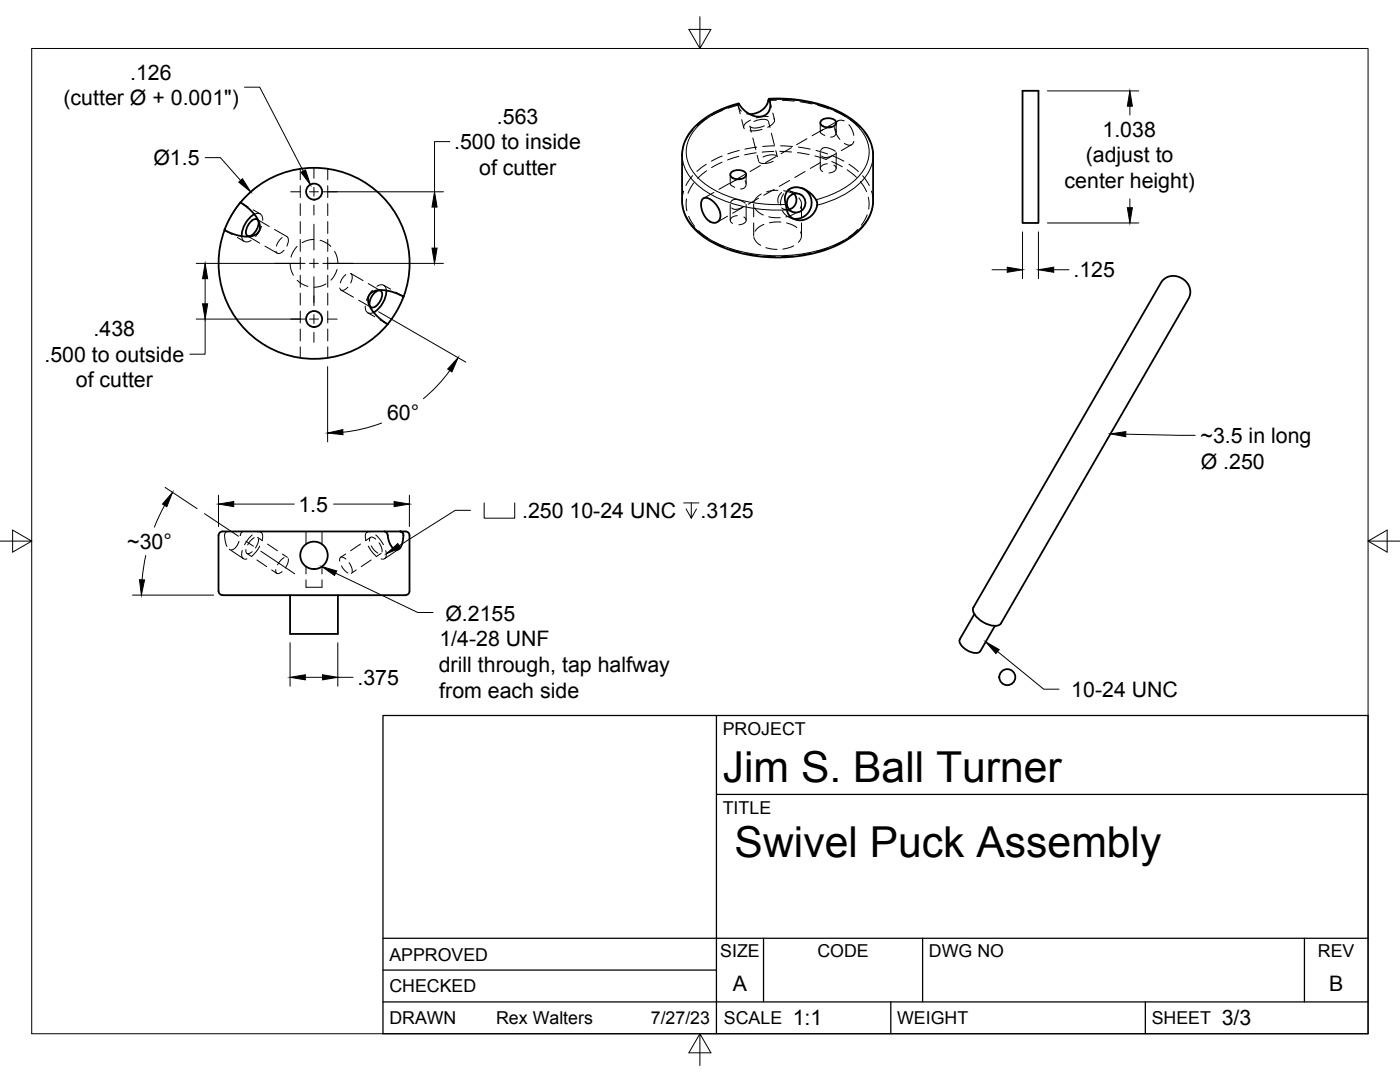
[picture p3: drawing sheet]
<svg xmlns="http://www.w3.org/2000/svg" width="279mm" height="216mm" viewBox="0 0 279 216" stroke-linecap="round" stroke-linejoin="round" font-family="sans-serif">
<!-- layer: Visible -->
<g fill="none" stroke="#000" stroke-width=".36">
<path d="M153.5 19.7h3.4l2.8 .3 3.1 .6 3.1 1 2.3 1.1 2.3 1.5 1.8 1.8 1.3 2.1 .5 1.3 .1 1.3v9.7l-.2 1.6-.9 1.9-.8 1.2-1 1.1-1.7 1.3-2.8 1.6-3.8 1.3-4.6 .8-3.9 .2-4.3-.4-3.7-.8-3.6-1.5-3.2-2-1.1-1-1.1-1.4-1.1-2.2-.3-1.7v-9.8l.3-1.4 .4-1.3 .8-1.3 .9-1.1 2.3-2 3.2-1.7 3.4-1.1a5.3 5.3 0 0 0 4.3 2.6 2.44 2.44 0 0 0 1.8-3.5h-.1l-.3 1.1-1 1-1.2 .7-1.3 .2M204.1 18.1h3.1v26.4h-3.1zM140.3 39.7l.6-.2 .8 .2 1.3 1.3 .6 1 .2 .9-.1 .8-.4 .5-.6 .3-.8-.2-.6-.3-.6-.7-.5-1.1-.3-1 .1-.9zM145.9 34.4a2.08 2.08 0 0 1 3 .3 1.38 1.38 0 0 1-1.8 1.1 1.22 1.22 0 0 1-1.3-1.1zM147.8 35.7l-.4 .1M157.2 38.1a3.1 3.1 0 0 1 4.1 .1l1 .9 .6 .9 .2 .5-.1 .7-.4 .9-.5 .8-.8 .6-1.4 .5-.9-.1-.7-.3-.6-.4-.4-.6-.5-1.7a2.98 2.98 0 0 1 .4-2.8zM158.5 38.6a1.95 1.95 0 0 1-1 3.2M159.9 37.5a3.2 3.2 0 0 1 2 3.8 3.2 3.2 0 0 1-3.5 2.3M163.9 24.1a2.08 2.08 0 0 1 3 .3 1.38 1.38 0 0 1-1.8 1 1.22 1.22 0 0 1-1.4-1zM165.8 25.4h-.4M44.8 45.9a19.1 19.1 0 0 0 8.4 23.2 19.1 19.1 0 0 0 24.2-4.4M47.9 40.4l.5 .2a9.4 9.4 0 0 1 3.4 3.9 1.99 1.99 0 0 1-2.1 2.7 11.1 11.1 0 0 1-4.5-1.1l-.4-.3 .5-1.2 1.1-2.1z"/>
<path d="M48 40.4a19.1 19.1 0 0 1 24.2-4.4 19.1 19.1 0 0 1 8.3 23.2M50 44.3a.93 .93 0 0 1 1.5-.2 2.81 2.81 0 0 1-1.9 3 .86 .86 0 0 1-.5-1.2l.3-.8zM50.8 42.7a5.4 5.4 0 0 0-2.6 4.4M74.7 58.5a.93 .93 0 0 1 1.5-.2 2.81 2.81 0 0 1-1.9 3.1 .86 .86 0 0 1-.5-1.2l.3-.9zM77.1 57.9a5.4 5.4 0 0 1-2.5 4.4M80.5 59.2l-1.4 2.9-1.7 2.6M80.5 59.2l-.4-.2a10.5 10.5 0 0 0-5-1 1.99 1.99 0 0 0-1.3 3.1 9.8 9.8 0 0 0 3.2 3.4l.4 .2M232.1 55.9l.9-.6 .9-.2 1.1 .1 1.1 .5 .9 .8 .4 .8 .2 1.1-.3 .9-37.5 65.1a2.39 2.39 0 0 1-2.9 .1 4.1 4.1 0 0 1-2.7-3zM43.6 106.8v11.2a1.16 1.16 0 0 0 1.5 .8h34.3a3.2 3.2 0 0 0 2.1-.3l.2-.5v-11.2M43.6 106.8a1.15 1.15 0 0 1 1.5-.8h31.7l.5 .5 .2 1.1 .5 1.3 .7 .7 .5 .1 .5-.1 .3-.4 .4-1.4 .1-1.3-.3-.3-.4-.2a1.81 1.81 0 0 1 1.9 .5v.3M57.9 118.8v7.7h9.5v-7.7M76.7 106h3.1"/>
<path d="M194.5 122.5l-2.9 5.1a2.11 2.11 0 0 0 1.4 2.2 2.11 2.11 0 0 0 2.6 .1l2.9-5"/>
<circle cx="62.7" cy="38.2" r="1.6"/>
<circle cx="158.9" cy="40.5" r="1.88"/>
<circle cx="62.7" cy="63.7" r="1.6"/>
<circle cx="62.7" cy="110.8" r="2.74"/>
<circle cx="201" cy="135.1" r="1.6"/>
</g>
<!-- layer: Hidden -->
<g fill="none" stroke="#000" stroke-width=".2">
<path d="M59.9 33.7v2.2M59.9 37.1v2.3M65.4 33.7v2.2M65.4 37.1v2.3M142.5 38.4l-2.1 1.2M145.6 36.6l-2.1 1.2M145.7 34.9v1.8M147.3 21.1l.4 1.6M147.3 20.7l.1 .7 .5 .8M147.4 35.8l-1.1 .4-.6 .5 .1 .2 .8 .5M148 23.9l.4 1.5M148.7 34.8l-2.1 1.2"/>
<path d="M148.7 36.1l.2 .5-.1 .6-.5 .4-.5 .1M148.9 34.9v1.8M149 22.7l.6 .1M149.6 25.1l.3 1.3M149.8 24l-1.2 .8a.59 .59 0 0 0-.1 .9M150.2 27.5l.6 2.3M151.1 31l.3 1.2M151.4 39.6l-2.1 1.1M151.7 33l-2 1.2M151.9 38.7l-.8 .6-.6 1.1M152.1 25.8l-1.1 .3h-1.3M152.5 25.1a2.95 2.95 0 0 1-2.8 .2"/>
<path d="M153.3 24.1a2.86 2.86 0 0 0-2.8 .1M153.3 23.3h-1.1l-1.3 .2M153.4 24.2l.3 1.2M153.6 20.1l.3 1.3M153.9 26.6l.6 2.3M154.2 22.6l.4 1.3M154.3 32.2a3.1 3.1 0 0 1-2.8 .2M154.4 23.7l.1 .1a1.14 1.14 0 0 1-.7 1.3l-.6 .3M154.5 37.8l-2.1 1.2M154.8 30.1l.3 1.2M154.9 31.3l-2.1 1.1M155.1 31.2a2.83 2.83 0 0 0-2.8 .1"/>
<path d="M155.3 38l-2.3 .3M156 38.4a1.92 1.92 0 0 0-.7 2.1M156.4 38.7l-.6 1.3v.9M156.4 38.1l1.2 .2 1 .5M157.1 38l.8 .2 .6 .5M157.6 36l-2.1 1.2M157.7 38.1l1.8 .6M157.9 29.5l-2 1.2M159.4 39.5l.2 .2a1.61 1.61 0 0 1 .1 1.9M159.9 37.5h.1M159.9 37.5a2.91 2.91 0 0 0-2.7 .4M160.7 34.2l-2.1 1.2"/>
<path d="M161 27.7l-2 1.2M163.7 24.5v1.9M163.7 30.4v3.2M163.8 32.4l-2.1 1.2M163.8 30l.4-.4 .6-.2 1 .3 .9 .5M164.1 25.9l-2 1.2M165.1 32.7a1.16 1.16 0 0 0-1.4 1.1l.5 .4M165.4 25.4l-.9 .4-.8 .5 .3 .4 .6 .3M166.2 31l-1.3 .4h-.5l-.4-.2M166.4 33a.73 .73 0 0 1 .5 .8 .73 .73 0 0 1-.8 .6l-.7 .1M166.6 25.4l.2 1.2 .8 1.2M166.7 25.7l.2 .5-.1 .7-.5 .4h-.5"/>
<path d="M166.9 24.5v1.9M166.9 30.4v3.2M166.9 30.6l-2.1 1.2M167.2 24.1l-2 1.2M168.5 24.1l-.5-.1-.7 .1-.4 .3-.3 .6M169.4 24.9l.7 1 .3 1.1M169.9 28.9l-2 1.2M170.4 28.2l-.2 .4-.4 .4-.7-.1-.6-.3M45 46l1.3 .8M47.4 47.4l1.3 .8M48.2 40.5l1.3 .8M48.2 47.1a1.07 1.07 0 0 0 .7 1.1 1.07 1.07 0 0 0 1.2-.2"/>
<path d="M49.4 47.1l2.4 1.4M50.5 41.9l1.4 .8M50.8 42.8a1.08 1.08 0 0 1 1.3-.1 1.08 1.08 0 0 1 .3 1.3M51.3 43.8l2.4 1.4M52.2 45.1l-.5 1.1-.7 1M52.9 49.1l2.4 1.4M54.8 45.8l2.5 1.4M56.3 47.4l-.7 .8-.4 .9M56.7 50a1.05 1.05 0 0 1-1.5 .4l-.1-.3M57.2 47.2a1.51 1.51 0 0 1 .1 1.9M57.9 52.6a4.7 4.7 0 0 0 .6 2.3M59.3 49.2l-.8 1-.4 1.1"/>
<path d="M59.3 55.9a4.9 4.9 0 0 0 2.1 1.3M59.9 40.6v2.4M59.9 44.2v2.4M59.9 47.8v2.4M59.9 51.4v2.3M59.9 54.9v2.4M59.9 58.5v2.4M62.7 47.8a4.7 4.7 0 0 0-2.4 .6M63.9 47.9a5 5 0 0 1 2.1 1.3M65.1 56.7h-.1a4.7 4.7 0 0 1-2.3 .6M65.4 40.6v2.4M65.4 44.2v2.4"/>
<path d="M65.4 47.8v2.4M65.4 51.4v2.3M65.4 54.9v2.4M65.4 58.5v2.4M66.8 50.1v.1a4.7 4.7 0 0 1 .6 2.3M67.3 53.8a5 5 0 0 1-1.3 2.1M68.1 57.9l2.4 1.4M69 54.8l-.7 .7-.4 1M69.4 57.3a1.1 1.1 0 0 1-1.5 .5l-.1-.3M71.6 59.9l2.4 1.4M72.5 56l-2.5-1.4a1.51 1.51 0 0 1 0 1.9M73.5 56.6l2.4 1.4"/>
<path d="M74.3 57.9l-.7 1-.5 1M75.2 57.1a1.07 1.07 0 0 1 1.3-.2 1.07 1.07 0 0 1 .6 1.1M76.6 56.9l1.4 .8M79 58.3l1.3 .8M145.2 43.1l-2 1.2M145.7 40.8v3.1M145.8 40.4l.4-.5 .7-.1 .9 .2 .9 .5M147.2 43a1.18 1.18 0 0 0-1.4 1.1l.4 .5M148.3 41.3l-1.4 .5-.5-.1-.4-.2M148.3 41.3l-2.1 1.2M148.4 43.3a.73 .73 0 0 1 .5 .8 .73 .73 0 0 1-.8 .6l-.6 .2M148.9 40.8v3.1"/>
<path d="M150.4 40.7v2.6M150.4 44.5v2.5M150.5 47.2l.3 .9 1 .9M150.6 41.5l.8 .9 .9 .5M152.5 44.8l-1.1 .6-.7 .7M152.8 49.4l2.3 .4M153.4 43.3l2.3 .1M155.8 44.3l-2.2 .2M156 41.5l.8 .3h.7M156.1 42.1l.5 .7a2.9 2.9 0 0 0 1.7 .8M156.5 41.8l1.8 .5M157 44.5l1.1 .4 .9 .5"/>
<path d="M157.9 43.5l.8 .3M158.4 49l-.8 .4-1.4 .3M158.9 42.4l-.8 .5-1.3 .4M159.8 46.3a1.74 1.74 0 0 1-.5 2.1M160 40.7v2.6M160 44.5v2.5M59.9 62.1v2.4M59.9 65.7v2.3M59.9 69.2v2.2M65.4 62.1v2.4M65.4 65.7v2.3M65.4 69.2v2.2"/>
<path d="M72.9 61.1a1.1 1.1 0 0 0 .4 1.2 1.1 1.1 0 0 0 1.3 0M73.4 62.4l1.4 .8M75.8 63.8l1.4 .8M45.5 106l-.5 .3-.2 .5 .2 1.4 .3 .8M45.7 109.6l2.9 1.9M47.7 108l-.6 1.2-.5 .4-.4 .1M47.9 106.8v.1M48.3 109.8a1.15 1.15 0 0 0 .6 1.8l.4-.1M48.6 106l-.4 .3-.3 .5M49.1 109.7a.58 .58 0 0 0 .2 .7 .58 .58 0 0 0 .8-.1l.2-.2M49.3 110.4l1 .7M50.3 106.7l-.6 .7-.9 1.3"/>
<path d="M50.7 107.3l-.7 .6-.6 .8M51.3 111.7l1.9 1.4M51.4 106.1a.91 .91 0 0 1 .9 .4 .91 .91 0 0 1 .1 1l-.1 .3M51.4 107.2l1 .7M51.6 107.5a2.58 2.58 0 0 1-.6 1.8M51.8 109l-.6 1-.9 .9M51.9 106l.2 .2M53.4 108.6l2 1.3M54.2 113.7l1 .7M55.1 113.6a.58 .58 0 0 0 .2 .8 .58 .58 0 0 0 .7-.2l.3-.1M56.3 110.6l1.1 .6M56.7 111.3l-.8 .6-.5 .8"/>
<path d="M57.5 111.5a2.66 2.66 0 0 1-.6 1.8M61.1 115.7v1.5h3.2v-1.5M61.1 106v2.6M61.1 113.1v1.4M64.3 106v2.6M64.3 113.1v1.4M68.1 112.9l.6 .8 .7 .6M69 110.6l-1 .6M69 111.5l-.2-.1a.58 .58 0 0 0-.8-.2 .58 .58 0 0 0-.2 .8M69.7 112.3a2.49 2.49 0 0 1 .6 1.8M71.1 113.7l-1 .7M71.9 108.6l-1.9 1.3"/>
<path d="M73.4 106l-.2 .2M73.5 109l.5 .8 1 1.1M73.9 107.2l-1 .7M74 106.1a.84 .84 0 0 0-1 .3 .84 .84 0 0 0-.1 .9l.1 .5M74.1 111.7l-2 1.4M74.1 108.9l.5 .8 .8 .7M75 107.6l-.2-.2a.58 .58 0 0 0-.8-.2 .58 .58 0 0 0-.2 .8M75 106.8l.8 .8 .7 1.1M75.6 108.3a2.49 2.49 0 0 1 .6 1.9M76.1 110.4l-1 .7M77 109.9l.1 .7a.78 .78 0 0 1-.2 .8 .78 .78 0 0 1-.8 .1M79.6 109.6l-2.8 1.9"/>
</g>
<!-- layer: Hidden Narrow -->
<g fill="none" stroke="#000" stroke-width=".2">
<path d="M136.4 38.1l-.3 2M136.5 29l-.4 2M137 39.7l-.1 1.1 .2 1.2M138.2 35.1l-1.3 1.9M138.3 25.9l-1.4 2M138.5 36.5l-1.2 2.1M140.9 32.8l-1.8 1.4M141 34.1l-1.8 1.5M141 23.6l-1.9 1.5M144.1 32.4l-2.1 1M144.1 31.1l-2.1 1.1M144.2 22l-2.2 1"/>
<path d="M147.3 21l-2 .6M147.4 31.2l-2.2 .7M147.5 30l-2.3 .7M150.9 30.5l-2.3 .4M151 29.4l-2.3 .4M154.4 30.2l-2.3 .2M154.6 29.1l-2.4 .1M154.9 20h-1.6M155.6 30.2l2.4 .1M155.8 29.1l2.4 .1M156.1 20l2.4 .2M159.2 30.5l2.3 .3"/>
<path d="M159.3 29.4l2.4 .4M159.7 20.3l2.4 .4M162.6 31.1l2.3 .7M162.9 30l2.2 .7M163.2 21l2.3 .7M166 32.2l2.1 1.1M166.2 31.1l2.2 1.1M166.6 22.2l2.1 1M169.1 33.9l1.8 1.5M169.4 32.8l1.9 1.4M169.7 23.9l1.9 1.5M171.7 36.2l1.2 2"/>
<path d="M172.1 35.1l1.4 1.9M172.4 26.2l1.3 2.1M173.3 39.4l.1 .9v1.4M173.9 38.1l.3 2M174 29.4l.2 1.6M137.4 43.2l1.2 2M139.4 46l1.9 1.5M142.3 48.2l2.1 1M145.5 49.6l2.2 .7M148.9 50.6l2.3 .4M152.4 51.1l2.3 .1M158.3 51.1l-2.4 .1"/>
<path d="M161.8 50.5l-2.3 .4M165.2 49.5l-2.3 .7M168.4 48l-2.1 1.1M171.2 45.8l-1.8 1.5M173.1 42.9l-1.2 2"/>
</g>
<!-- layer: Visible Narrow -->
<path d="M153.6 19.9a25.7 25.7 0 0 1 16.3 4.1 7.4 7.4 0 0 1 3 8.8 13.4 13.4 0 0 1-8.4 6.6l-1.6 .5M136.1 31a8.6 8.6 0 0 0 4.3 6.9 27.2 27.2 0 0 0 16.7 4M147.5 20.8a15.7 15.7 0 0 0-9.5 6 6.8 6.8 0 0 0 1.6 9 22.4 22.4 0 0 0 13.7 5h3.5M174.3 31a8.9 8.9 0 0 1-4.5 7 21.2 21.2 0 0 1-6.7 2.9M136.1 40.1a8.6 8.6 0 0 0 4.4 6.9 27.7 27.7 0 0 0 18.5 3.8 21.8 21.8 0 0 0 13-5.5 7.8 7.8 0 0 0 2.3-5.2" fill="none" stroke="#000" stroke-width=".2"/>
<!-- layer: Border -->
<path d="M6.3 9.7h266.7v196.6h-266.7zM139.7 3.3v6.4l2.2-3.8h-4.4l2.2 3.8M0 108h6.3l-3.8-2.2v4.4l3.8-2.2M273 108l3.8 2.2v-4.4l-3.8 2.2h6.4M139.7 206.3l-2.2 3.8h4.4l-2.2-3.8v6.3" fill="none" stroke="#000" stroke-width=".2"/>
<!-- layer: Titleblock -->
<path d="M76.4 142.8h196.6v63.5h-196.6zM143 158.5h130M143 142.8v63.5M76.4 199.9h196.6M76.4 193.6h66.6M76.4 187.2h196.6M152.4 187.2v12.7M177.8 199.9v6.4M184.1 187.2v12.7M228.6 199.9v6.4M260.3 187.2v12.7" fill="none" stroke="#000" stroke-width=".25"/>
<!-- layer: FD_Dimensions -->
<g fill="none" stroke="#000" stroke-width=".2">
<path d="M48.8 17.4h3l8.7 16.7M209 18.1h18.3M40.9 31.5h3.1l4 4.5M51.4 37.2a19 19 0 0 0-5.9 7M64.4 38.3h24.1M89.8 28.3h-3.1v10M225.5 21.2v1.7M225.5 39.7v1.7M39.2 52.6h21.7M40.9 55.6v5M64.4 52.6h24.1M86.7 41.3v8.2"/>
<path d="M198 53.8h3M204.1 46.3v9.3M207.2 46.3v9.3M209 44.5h18.3M210.3 53.8h3M39.2 63.7h21.7M40.9 63.7v7h-3M65.4 73.2v15M75.6 62.2l17.4 10.1M89.8 73.9a30.1 30.1 0 0 1-5.3 5.6M33 97.3l6.3 4.2M43.6 98.8v6.3"/>
<path d="M76.2 84.4a30.1 30.1 0 0 1-7.8 1.8M81.7 98.8v6.3M26.4 118.7h16.2M29.1 110.8l-.7 4.9M32.9 100.8l-2.1 4.4M46.7 100.6h12M66.6 100.6h12.1M57.9 128.2v8.7M60.9 135.1h3.5M67.4 128.2v8.7M67.4 135.1h3.1"/>
</g>
<g fill="#000" stroke="#000" stroke-width=".2">
<path d="M47.6 36.3l.8-.6 1.6 2.6zM60.1 34.4l.9-.5 .9 3zM225.5 18.1l.5 3.1h-1zM40.9 52.6l.5 3h-1zM86.2 49.5h1l-.5 3.1zM86.7 38.3l.5 3h-1zM201 53.3l3.1 .5-3.1 .5zM207.2 53.8l3.1-.5v1zM225 41.4h1l-.5 3.1zM40.4 60.6h1l-.5 3.1zM91.4 71.4l-1.2 2.8-.9-.6zM65.4 86.4l3-.7 .1 1z"/>
<path d="M27.8 115.7h1.1l-.7 3zM34.4 98.2l-1.1 2.9-.9-.5zM43.6 100.6l3.1-.5v1zM78.7 100.1l3 .5-3 .5zM57.9 135.1l3-.5v1.1zM64.4 134.6l3 .5-3 .6z"/>
</g>
<!-- layer: Hole Notes -->
<path d="M64.2 113.1l3 .8-.4 .9zM77.1 110.5l2.3-2 .5 .8zM196.7 128.1l2.7 1.5-.6 .8z" fill="#000" stroke="#000" stroke-width=".2"/>
<path d="M67 114.4l16.4 7.8h3M93.9 101.8h-3.1l-11.1 7.1M96.6 100.4v3h6.1v-3M136.4 100.4h3.1M138 100.4v3l-1.1-1.8M139 101.6l-1 1.8M199.1 130l9.2 7.5h3" fill="none" stroke="#000" stroke-width=".2"/>
<!-- layer: Smart Centers -->
<g fill="none" stroke="#000" stroke-width=".2">
<path d="M58 38.3h2M61.8 38.3h1.7M62.7 33.6v2M62.7 37.4v1.8M65.3 38.3h2M54.8 52.6h5.2M61.8 52.6h1.7M62.7 40.9v2M62.7 44.7v5.2M62.7 51.6v1.8M62.7 55.2v5.8M65.3 52.6h5.2"/>
<path d="M58 63.7h2M61.8 63.7h1.7M62.7 62.8v1.8M62.7 66.3v2M65.3 63.7h2M40.8 102.5l6.8 4.5M49.1 108l1.5 1M52 110l6.8 4.5"/>
</g>
<!-- layer: Leaders -->
<path d="M221.6 86.6l3.1-.5v1z" fill="#000" stroke="#000" stroke-width=".2"/>
<path d="M224.7 86.6l13.8 .3" fill="none" stroke="#000" stroke-width=".2"/>
<g font-size="8.5">
<text x="144.3" y="156">Jim S. Ball Turner</text>
<text x="146.6" y="171">Swivel Puck Assembly</text>
</g>
<g font-size="4.3">
<text x="26" y="15.9">.126</text>
<text x="12.7" y="21">(cutter Ø + 0.001&quot;)</text>
<text x="90.6" y="29.7">.500 to inside</text>
<text x="99.2" y="24.7">.563</text>
<text x="220" y="27.3">1.038</text>
<text x="30.6" y="32.9">Ø1.5</text>
<text x="95.6" y="34.9">of cutter</text>
<text x="216.7" y="32.4">(adjust to</text>
<text x="212.5" y="37.5">center height)</text>
<text x="214.2" y="55.3">.125</text>
<text x="18.7" y="67.1">.438</text>
<text x="8.9" y="72.2">.500 to outside</text>
<text x="15.1" y="77.3">of cutter</text>
<text x="77.3" y="83.9">60°</text>
<text x="239.6" y="88.3">~3.5 in long</text>
<text x="239.6" y="93.5">Ø .250</text>
<text x="59.5" y="102.1">1.5</text>
<text x="104.2" y="103.4">.250 10-24 UNC</text>
<text x="139.8" y="103.4">.3125</text>
<text x="25.4" y="109.5">~30°</text>
<text x="88.9" y="123.8">Ø.2155</text>
<text x="87.7" y="128.9">1/4-28 UNF</text>
<text x="71.4" y="136.6">.375</text>
<text x="87.6" y="134.1">drill through, tap halfway</text>
<text x="87.7" y="139.2">from each side</text>
<text x="213.8" y="139.1">10-24 UNC</text>
<text x="146.3" y="197.7">A</text>
<text x="265.2" y="197.7">B</text>
<text x="158.2" y="204.6">1:1</text>
<text x="243.8" y="204.6">3/3</text>
</g>
<g font-size="3.5">
<text x="144.3" y="146.6">PROJECT</text>
<text x="144.3" y="162.3">TITLE</text>
<text x="77.7" y="191.7">APPROVED</text>
<text x="143.7" y="191">SIZE</text>
<text x="163.1" y="191">CODE</text>
<text x="185.4" y="191">DWG NO</text>
<text x="263" y="191">REV</text>
<text x="77.7" y="198">CHECKED</text>
<text x="77.7" y="204.4">DRAWN</text>
<text x="99" y="204.4">Rex Walters</text>
<text x="129.9" y="204.4">7/27/23</text>
<text x="144.5" y="204.4">SCALE</text>
<text x="179" y="204.4">WEIGHT</text>
<text x="229.8" y="204.4">SHEET</text>
</g>
</svg>
